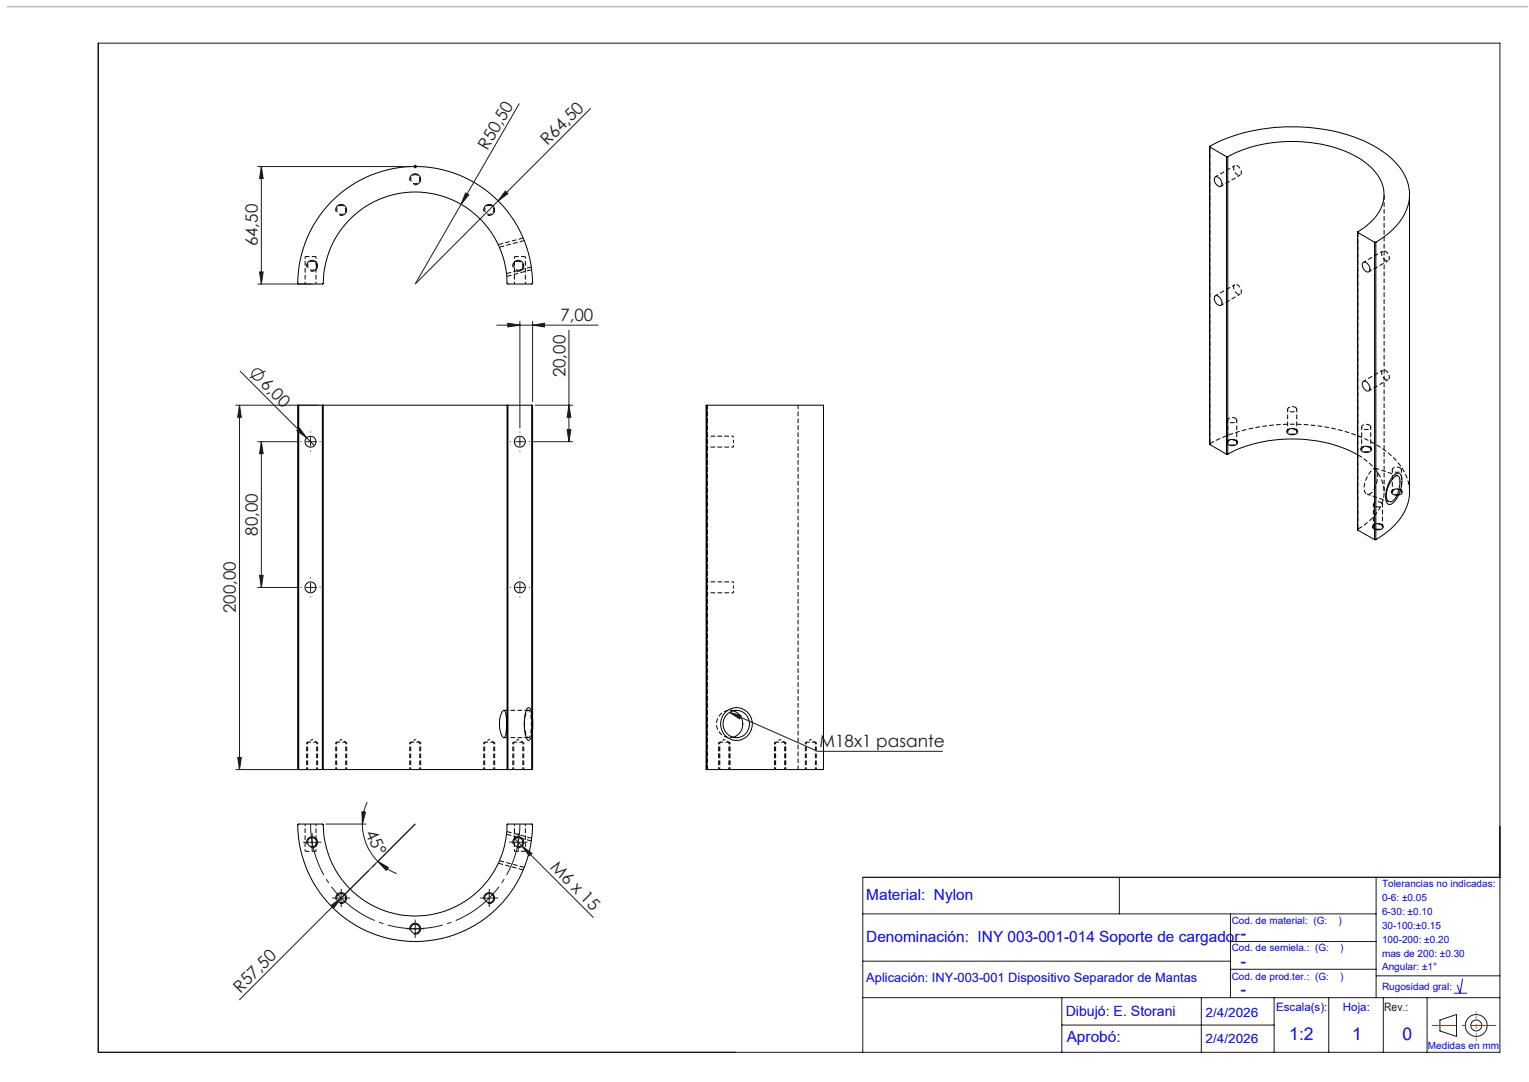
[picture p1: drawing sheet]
<svg xmlns="http://www.w3.org/2000/svg" width="420mm" height="297mm" viewBox="0 0 420 297" stroke-linecap="round" stroke-linejoin="round" font-family="sans-serif">
<path d="M194.2 111.2v100M144 198.7a4.9 4.9 0 0 1 1.2-3.7h.1a10.5 10.5 0 0 1 .5 6.2l-.3 1.1-.3 .2a3.4 3.4 0 0 1-1.1-2.9l-.1-.9M194.2 211.2v-100M219.2 211.2v-100" fill="none" stroke="#000" stroke-width=".27" stroke-dasharray="1.3 .6" stroke-dashoffset=".2" stroke-linecap="butt"/>
<g fill="none" stroke="#000" stroke-width=".27" stroke-dasharray="1.3 .6" stroke-dashoffset=".3" stroke-linecap="butt">
<path d="M339.4 114.8a.67 .67 0 0 1 .2 .9 .67 .67 0 0 1-.8 .3 1.06 1.06 0 0 1-1.5-.9 1.69 1.69 0 0 1 2.1-.3M355.8 111.8a.67 .67 0 0 1 .3 .9 .67 .67 0 0 1-.8 .3 1.06 1.06 0 0 1-1.6-.9 1.69 1.69 0 0 1 2.1-.3M355.8 117.9a.67 .67 0 0 1 .3 .9 .67 .67 0 0 1-.8 .4 1.06 1.06 0 0 1-1.6-.9 1.69 1.69 0 0 1 2.1-.4M376.2 116.7a.67 .67 0 0 1 .2 .8 .67 .67 0 0 1-.8 .4 1.06 1.06 0 0 1-1.5-.9 1.69 1.69 0 0 1 2.1-.3M339.4 120.9a.67 .67 0 0 1 .2 .9 .67 .67 0 0 1-.8 .4 1.06 1.06 0 0 1-1.5-.9 1.69 1.69 0 0 1 2.1-.4M375.5 135.7l6.1 2M376.2 122.8a.67 .67 0 0 1 .2 .9 .67 .67 0 0 1-.8 .3 1.06 1.06 0 0 1-1.5-.9 1.69 1.69 0 0 1 2.1-.3M379.4 137.9a.67 .67 0 0 1 .3 .9 .67 .67 0 0 1-.9 .3 1.06 1.06 0 0 1-1.5-.8 1.69 1.69 0 0 1 2.1-.4M384 130.6l-6.1-2.1M384.6 128.4a.67 .67 0 0 1 .3 .9 .67 .67 0 0 1-.9 .3 1.06 1.06 0 0 1-1.5-.9 1.69 1.69 0 0 1 2.1-.3M384.6 134.5a.67 .67 0 0 1 .3 .9 .67 .67 0 0 1-.9 .3 1.06 1.06 0 0 1-1.5-.8 1.69 1.69 0 0 1 2.1-.4M379.4 144.1a.67 .67 0 0 1 .3 .8 .67 .67 0 0 1-.9 .4 1.06 1.06 0 0 1-1.5-.9 1.69 1.69 0 0 1 2.1-.3"/>
<path d="M87 203.7h-2.5M95 203.7h-2.5M115.3 203.7h-2.5M135.6 203.7h-2.5M143.6 203.7h-2.5M200.2 203.7h-2.5M215.6 203.7h-2.5M224 203.7h-2.5"/>
</g>
<path d="M86.8 70.4h-3M144.3 70.4h-3M145.2 195h-6.8M138.4 202.5h6.8M83.8 233.7h3M141.3 233.7h3" fill="none" stroke="#000" stroke-width=".27" stroke-dasharray="1.3 .6" stroke-dashoffset=".1" stroke-linecap="butt"/>
<g fill="none" stroke="#000" stroke-width=".27" stroke-dasharray="1.3 .6" stroke-dashoffset=".7" stroke-linecap="butt">
<path d="M341 47.4a1.73 1.73 0 0 0-1.9-1.9 1.73 1.73 0 0 0 1.6 2.5l.3-.6M83.8 70.4v7.5M86.8 77.9v-7.5M141.3 70.4v7.5M144.3 77.9v-7.5M381.6 70.9a1.73 1.73 0 0 0-1.8-1.9 1.73 1.73 0 0 0 1.6 2.5l.2-.6M341 80a1.73 1.73 0 0 0-1.9-1.8 1.73 1.73 0 0 0 1.6 2.5l.3-.7M201.5 119.7h-7.5M381.6 103.5a1.73 1.73 0 0 0-1.8-1.9 1.73 1.73 0 0 0 1.6 2.6l.2-.7M194 122.7h7.5M201.5 122.7v-1.5M201.5 159.7h-7.5"/>
<path d="M194 162.7h7.5M201.5 161.2v-1.5M84.2 211.2v-7.5M84.5 203.7v7.5M85.7 203l-1.2 .7M87 211.2v-7.5M87 203.7l-1.3-.7M87.2 211.2v-7.5M92.2 211.2v-7.5M92.5 203.7v7.5M93.7 203l-1.2 .7M95 211.2v-7.5"/>
<path d="M95 203.7l-1.3-.7M95.2 211.2v-7.5M112.6 211.2v-7.5M112.8 203.7v7.5M114.1 203l-1.3 .7M115.3 211.2v-7.5M115.3 203.7l-1.2-.7M115.6 211.2v-7.5M132.9 211.2v-7.5M133.1 203.7v7.5M134.4 203l-1.3 .7M135.6 211.2v-7.5"/>
<path d="M135.6 203.7l-1.2-.7M135.9 211.2v-7.5M140.9 211.2v-7.5M141.1 203.7v7.5M142.4 203l-1.3 .7M143.6 211.2v-7.5M143.6 203.7l-1.2-.7M143.9 211.2v-7.5M197.5 211.2v-7.5M197.7 203.7v7.5M199 203l-1.3 .7M200.2 211.2v-7.5"/>
<path d="M200.2 203.7l-1.2-.7M200.5 211.2v-7.5M212.8 211.2v-7.5M213.1 203.7v7.5M214.3 203l-1.2 .7M215.6 211.2v-7.5M215.6 203.7l-1.3-.7M215.8 211.2v-7.5M221.2 211.2v-7.5M221.5 203.7v7.5M222.7 203l-1.2 .7M224 211.2v-7.5"/>
<path d="M224 203.7l-1.3-.7M224.2 211.2v-7.5M83.8 226.2v7.5M86.8 233.7v-7.5M141.3 226.2v7.5M144.3 233.7v-7.5"/>
</g>
<g fill="none" stroke="#000" stroke-width=".27">
<path d="M91 55.3a32.2 32.2 0 0 1 35.2-7.2 32.2 32.2 0 0 1 20 29.8h-6.8a26 26 0 0 0-12.8-21.8 25.4 25.4 0 0 0-37.9 21.8h-6.8a30.7 30.7 0 0 1 8-21.4zM92.3 58a1.51 1.51 0 0 1 1.3-1.9 1.51 1.51 0 0 1 1.6 1.7 1.51 1.51 0 0 1-1.9 1.3M112.6 49.6a1.5 1.5 0 0 1 1.3-1.9 1.5 1.5 0 0 1 1.6 1.6 1.5 1.5 0 0 1-1.8 1.4M132.9 58a1.5 1.5 0 0 1 1.3-1.9 1.5 1.5 0 0 1 1.7 1.7 1.5 1.5 0 0 1-1.9 1.3M332.2 40.2l.1 81.8M332.3 40.4l-.1-.1a42.7 42.7 0 0 1 22.4-5.5 44.8 44.8 0 0 1 24.8 6.5 15.7 15.7 0 0 1 7.8 11.3 14.5 14.5 0 0 1-7.1 12.4l-2.2 1.5M332.3 40.4l4.6 2.6M332.3 40.4v81.6M333.8 48.6a1.7 1.7 0 0 1 1.6 2.5 1.73 1.73 0 0 1-1.6-2.5zM336.9 43h.4M336.9 43v81.7M337.3 43a39.5 39.5 0 0 1 35.5 .1 13.6 13.6 0 0 1 7.3 9 10.3 10.3 0 0 1-4.4 9.6l-2.8 1.9 .1 .2"/>
<path d="M337.3 43v81.7M387.2 53.4v81.7a14.6 14.6 0 0 1-7.1 11.6l-2.2 1.4M84.3 73.3a1.5 1.5 0 0 1 1.3-1.8 1.5 1.5 0 0 1 1.6 1.6 1.5 1.5 0 0 1-1.9 1.3M140.9 73.3a1.5 1.5 0 0 1 1.3-1.8 1.5 1.5 0 0 1 1.6 1.6 1.5 1.5 0 0 1-1.8 1.3M372.9 63.7l.1 81.8M373 63.8l4.6 2.7M373 63.8v81.7M374.5 72a1.75 1.75 0 0 1 1.6 2.6 1.7 1.7 0 0 1-1.6-2.6zM377.6 66.5h.3M377.6 66.5v81.6M377.9 66.5v81.6M333.7 81.4a1.11 1.11 0 0 1 1.7 .8 .99 .99 0 0 1 .3 .9 .99 .99 0 0 1-.7 .8 2.04 2.04 0 0 1-1.3-2.5z"/>
<path d="M82.1 111.2h-.3v100h.3M82.1 111.2v100M82.1 111.2h6.4M88.5 111.2h.3M88.5 111.2v100M88.8 111.2h50.5M88.8 111.2v100M139.3 111.2h.2M139.3 111.2v100M139.5 111.2v100M139.5 111.2h6.5M146 111.2h.3v100h-.3"/>
<path d="M146 111.2v100M194.2 111.2h-.2v100h.2M194.2 111.2h32v100h-32M194.2 111.2v100M353.7 118a1.83 1.83 0 0 1 2.7 .5 1.73 1.73 0 0 1-3 0zM374.5 104.7a1.75 1.75 0 0 1 1.6 2.5 1.7 1.7 0 0 1-1.6-2.5zM332.3 122l4.6 2.7M336.9 124.7h.4M337.1 121.1a1.8 1.8 0 0 1 2.8 .4 1.73 1.73 0 0 1-3 0zM337.3 124.7a39.5 39.5 0 0 1 35.6 .1M373.9 122.9a1.81 1.81 0 0 1 2.9 .5 1.72 1.72 0 0 1-3-.1zM382.4 134.6a1.85 1.85 0 0 1 2.8 .5 1.81 1.81 0 0 1-3 0z"/>
<path d="M382.7 131.3l.3-.3a.86 .86 0 0 1 1.1-.3 .86 .86 0 0 1 .4 1.1 6.7 6.7 0 0 1-2.3 5.9 1.19 1.19 0 0 1-1.4-1.5 7.9 7.9 0 0 1 1.9-4.9zM383 130.3a1.12 1.12 0 0 1 1.3-.4 1.12 1.12 0 0 1 .8 1.2 8.3 8.3 0 0 1-3 7.3 1.17 1.17 0 0 1-1.5-1.4 9.3 9.3 0 0 1 2.4-6.7zM373 145.5l4.6 2.6M377.2 144.2a1.73 1.73 0 0 1 2.8 .5 1.79 1.79 0 0 1-3-.1zM377.6 148.1h.3M138.1 195.2l.3-.2a3.6 3.6 0 0 1 .7 2.9v1.3a4.9 4.9 0 0 1-.6 3.3 2.43 2.43 0 0 1-1.2-2.5 7.2 7.2 0 0 1 .8-4.8zM144.8 194.5l.3-.3a1.93 1.93 0 0 1 1.1 2.1l.1 2a6.5 6.5 0 0 1-1 4.9 2.58 2.58 0 0 1-1.2-2.6l-.1-2.3a8 8 0 0 1 .8-3.8zM199.2 195.6a4.4 4.4 0 0 1 7.1 1.2 4.4 4.4 0 0 1-3.4 6.4 4.5 4.5 0 0 1-4.5-2.5 4.5 4.5 0 0 1 .8-5.1zM201.4 195.1a3.8 3.8 0 0 1 2.6 3.6 3.8 3.8 0 0 1-2.6 3.6M82.1 211.2h6.4M88.5 211.2h.3M88.8 211.2h50.5"/>
<path d="M139.3 211.2h.2M139.5 211.2h6.5M81.8 226.3l.2-.1h6.7a25.9 25.9 0 0 0 14.1 22.6 25.3 25.3 0 0 0 36.5-22.5l6.9-.1a32.2 32.2 0 0 1-32.1 32.2 32.2 32.2 0 0 1-32.3-32.1zM84.3 231.6a1.5 1.5 0 0 1 1.3-1.9 1.5 1.5 0 0 1 1.6 1.6 1.5 1.5 0 0 1-1.9 1.4M140.9 231.6a1.5 1.5 0 0 1 1.3-1.9 1.5 1.5 0 0 1 1.6 1.6 1.5 1.5 0 0 1-1.8 1.4M92.3 246.9a1.51 1.51 0 0 1 1.3-1.9 1.51 1.51 0 0 1 1.6 1.6 1.51 1.51 0 0 1-1.9 1.4M112.6 255.3a1.5 1.5 0 0 1 1.3-1.8 1.5 1.5 0 0 1 1.6 1.6 1.5 1.5 0 0 1-1.8 1.3M132.9 246.9a1.5 1.5 0 0 1 1.3-1.9 1.5 1.5 0 0 1 1.7 1.6 1.5 1.5 0 0 1-1.9 1.4"/>
<circle cx="85.3" cy="121.2" r="1.5"/>
<circle cx="142.8" cy="121.2" r="1.51"/>
<circle cx="85.3" cy="161.2" r="1.5"/>
<circle cx="142.8" cy="161.2" r="1.51"/>
<circle cx="202.2" cy="198.7" r="3.7"/>
<circle cx="85.7" cy="231.2" r="1.25"/>
<circle cx="142.3" cy="231.2" r="1.25"/>
<circle cx="93.7" cy="246.5" r="1.24"/>
<circle cx="114" cy="254.9" r="1.24"/>
<circle cx="134.4" cy="246.5" r="1.25"/>
</g>
<path d="M93.7 56.4a1.25 1.25 0 0 1 1.2 1.7 1.25 1.25 0 0 1-2.1 .3 1.25 1.25 0 0 1 .6-2h.3M114.1 47.9a1.25 1.25 0 0 1 1.1 1.8 1.25 1.25 0 0 1-2.1 .3 1.25 1.25 0 0 1 .6-2l.4-.1M134.4 56.4a1.25 1.25 0 0 1 1.1 1.7 1.25 1.25 0 0 1-2.1 .3 1.25 1.25 0 0 1 .7-2h.3M85.7 71.7a1.25 1.25 0 0 1 1.2 1.8 1.25 1.25 0 0 1-2.1 .2 1.25 1.25 0 0 1 .6-2h.3M142.4 71.7a1.25 1.25 0 0 1 1.1 1.8 1.25 1.25 0 0 1-2.1 .2 1.25 1.25 0 0 1 .6-2h.4M378.5 130.2a6.9 6.9 0 0 1-2.2 5.4 1.14 1.14 0 0 1-1.2-.2 1.14 1.14 0 0 1-.4-1.1 6.9 6.9 0 0 1 3-5.8l.5 .3 .3 1.4" fill="none" stroke="#000" stroke-width=".27" stroke-dasharray="1.3 .6" stroke-dashoffset=".5" stroke-linecap="butt"/>
<path d="M139.1 75.1l6.9-1.8M144 66l-6.8 1.9M332.3 121.9v-.1M387.2 135.1a14.4 14.4 0 0 0-6.7-11.4 44.5 44.5 0 0 0-27.5-7.2 45.9 45.9 0 0 0-20.7 5.3M372.9 145.4l.1-.1M137.2 236.3l6.8 1.8M146 230.8l-6.9-1.8" fill="none" stroke="#000" stroke-width=".27" stroke-dasharray="1.3 .6" stroke-linecap="butt"/>
<path d="M201.4 202.3a3.7 3.7 0 0 1-4.6-3.6 3.7 3.7 0 0 1 4.6-3.6" fill="none" stroke="#000" stroke-width=".27" stroke-dasharray="1.3 .6" stroke-dashoffset=".6" stroke-linecap="butt"/>
<path d="M201.5 121.2v-1.5M201.5 162.7v-1.5" fill="none" stroke="#000" stroke-width=".27" stroke-dasharray="1.3 .6" stroke-dashoffset=".8" stroke-linecap="butt"/>
<path d="M202.3 195h-1.8M200.5 202.5h1.8" fill="none" stroke="#000" stroke-width=".27" stroke-dasharray="1.3 .6" stroke-dashoffset=".9" stroke-linecap="butt"/>
<path d="M332.3 121.8v-81.7M380.2 135.1v-81.7M373 145.3v-81.7" fill="none" stroke="#000" stroke-width=".27" stroke-dasharray="1.3 .6" stroke-dashoffset="-.2" stroke-linecap="butt"/>
<path d="M143.7 65.3l-6.8 1.9M146.1 74l-6.9 1.9M372.9 124.8a13.1 13.1 0 0 1 7.3 9.8 11.2 11.2 0 0 1-5.3 9.4l-1.9 1.3M143.7 238.8l-6.8-1.9M146.1 230.1l-6.9-1.8" fill="none" stroke="#000" stroke-width=".27" stroke-dasharray="1.3 .6" stroke-dashoffset="-.1" stroke-linecap="butt"/>
<g fill="none" stroke="#000" stroke-width=".27" stroke-dasharray="1.3 .6" stroke-dashoffset=".4" stroke-linecap="butt">
<path d="M335.4 51.1l5.3-3M339.2 45.5l-5.3 3M339.2 78.1l-5.3 3.1M376 74.6l5.3-3.1M379.8 68.9l-5.3 3.1M335.4 83.8l5.3-3.1M337.2 115.3v6.2M353.7 112.3v6.2M356.2 118.5v-6.2M374 117.2v6.1M376 107.3l5.3-3.1M379.8 101.6l-5.3 3.1"/>
<path d="M339.7 121.5v-6.2M376.5 123.3v-6.1M377.3 138.4v6.2M382.5 128.9v6.2M385 135.1v-6.2M379.8 144.6v-6.2"/>
</g>
<g fill="none" stroke="#191924" stroke-width=".27">
<path d="M27 11.8h385v277.1h-385zM142.7 28.4l-16.1 27.7M162.3 29.7l-48.2 48.3 12.5-21.9M70.8 45.7h42.2M71.8 45.7l.5 3.3h-1zM71.8 45.7v32.3M113.5 45.7h1M113.7 45.4l.7 .7M114.1 45.2v1M114.4 45.4l-.7 .7M127.9 53l.9 .5-2.2 2.6zM138.8 52.5l.7 .7-2.7 1.9z"/>
<path d="M70.8 78h15M71.3 74.6h1l-.5 3.4zM136.5 89.2h27.8M139.5 88.7l3.3 .5-3.3 .5zM142.8 88.2v29.3M146.3 89.2l3.3-.5v1zM146.3 88.2v22M156.3 90.7v30.5M64.8 111.2h22.7M65.8 111.2l.5 3.3h-1zM65.8 111.2v100M66 101.9l20.4 20.4"/>
<path d="M72.9 101.8l-4.4 1.9M82.3 117.5l1.9 2.7-2.7-2zM85.3 120v2.5M142.8 120v2.5M147 111.2h10.3M155.8 117.9h1l-.5 3.3zM156.3 111.2l.5 3.3h-1zM70.8 121.2h10.7M71.8 121.2l.5 3.3h-1zM71.8 121.2v40.1M84 121.2h2.5M141.5 121.2h2.5"/>
<path d="M146.5 121.2h10.8M71.3 157.9h1l-.5 3.4zM85.3 160v2.5M142.8 160v2.5M70.8 161.3h10.7M84 161.3h2.5M141.5 161.3h2.5M200.4 195.5l3.2 .9-.4 .9zM200.4 195.5l24.2 10.7h34.4M64.8 211.2h22.7M65.3 207.9h1l-.5 3.3zM84.5 231.2h2.5"/>
<path d="M85.7 229.9v2.5M89.5 226.2h11M99.4 222.8l1 .2-.8 3.2zM99.6 226.2a14.3 14.3 0 0 0 4.2 10.2M100.9 220.2l-1.1 3.2-.2 2.8M103.8 236.4l2.9 1.7-.7 .8zM103.8 236.4l2.6 2.1 2.6 1.3M114.1 226.2l-48.3 48.2M141.1 231.2h2.5M141.3 230.1l2.1 2.2M142.3 229.9v2.5M143.4 232.3l2.7 1.9-.7 .7z"/>
<path d="M143.4 232.3l19.6 19.6M91 248.5l2.7-2-2 2.7zM92.5 246.5h2.5M93.7 245.3v2.5M112.8 254.9h2.5M114.1 253.7v2.5M133.1 246.5h2.5M134.4 245.3v2.5M237 250.9h141M307.5 240.8v10.1M338 250.9v23M338 258.4h40"/>
<path d="M378 240.8v33.1M412 240.8h-175v48.1M237 263.8h101M237 273.9h175M291.7 273.9v15M330 273.9v15M338 266.1h40M350 273.9v15M365 273.9v15M378 267.9h34M380 273.9v15M392 273.9v15"/>
<path d="M395.5 280l4.6-1.5v6l-4.6-1.5zM291.7 281.4h58.3"/>
<circle cx="70.7" cy="102.8" r="1.55"/>
<circle cx="405.5" cy="281.5" r="1.49"/>
<circle cx="405.5" cy="281.5" r="3"/>
</g>
<path d="M85.3 226.2a28.7 28.7 0 0 0 28.8 28.7 28.7 28.7 0 0 0 28.7-28.7" fill="none" stroke="#191924" stroke-width=".27" stroke-dasharray="15.2 1.3 1.3 1.3" stroke-dashoffset=".6" stroke-linecap="butt"/>
<path d="M405.5 277.6v8.2" fill="none" stroke="#ff8000" stroke-width=".27" stroke-dasharray="15.2 1.3 1.3 1.3" stroke-dashoffset="13.1" stroke-linecap="butt"/>
<path d="M393.3 281.5h17.7" fill="none" stroke="#ff8000" stroke-width=".27" stroke-dasharray="15.2 1.3 1.3 1.3" stroke-dashoffset="8.3" stroke-linecap="butt"/>
<path d="M114.1 226.2l-22.8 22.8" fill="none" stroke="#191924" stroke-width=".27" stroke-dasharray="15.2 1.3 1.3 1.3" stroke-dashoffset="1" stroke-linecap="butt"/>
<g fill="none" stroke="#191924" stroke-width=".27" stroke-dasharray="15.2 1.3 1.3 1.3" stroke-linecap="butt">
<path d="M85.3 118.7v-.2M142.8 118.7v-.2M82.8 121.2h-.2M85.3 123.7v.3M87.8 121.2h.3M140.3 121.2h-.2M142.8 123.7v.3M145.3 121.2h.3M85.3 158.7v-.2M142.8 158.7v-.2M82.8 161.2h-.2M85.3 163.7v.3"/>
<path d="M87.8 161.2h.3M140.3 161.2h-.2M142.8 163.7v.3M145.3 161.2h.3M84.5 231.2h-1.3M85.7 229.9v-1.2M85.7 232.4v1.3M87 231.2h1.2M141.1 231.2h-1.2M142.4 229.9v-1.2M142.4 232.4v1.3M143.6 231.2h1.3"/>
<path d="M92.5 246.5h-1.3M93.7 245.3v-1.3M93.7 247.8v1.2M95 246.5h1.2M112.8 254.9h-1.2M114.1 253.7v-1.3M114.1 256.2v1.2M115.3 254.9h1.3M133.1 246.5h-1.2M134.4 245.3v-1.3M134.4 247.8v1.2M135.6 246.5h1.3"/>
</g>
<path d="M2 1.9h417.7" fill="none" stroke="#9a9a9a" stroke-width=".27"/>
<path d="M399.5 272.6h3.4M401.7 268.7l-.6 3.9-.8-2.2" fill="none" stroke="#00f" stroke-width=".27"/>
<g fill="#191924">
<path d="M82.3 117.5l1.9 2.7-2.7-2z"/>
<path d="M91 248.5l2.7-2-2 2.7z"/>
<path d="M200.4 195.5l3.2 .9-.4 .9z"/>
<path d="M138.8 52.5l.7 .7-2.7 1.9z"/>
<path d="M127.9 53l.9 .5-2.2 2.6z"/>
<path d="M143.4 232.3l2.7 1.9-.7 .7z"/>
<path d="M146.3 89.2l3.3-.5v1zM139.5 88.7l3.3 .5-3.3 .5z"/>
<path d="M155.8 117.9h1l-.5 3.3zM156.3 111.2l.5 3.3h-1z"/>
<path d="M65.8 111.2l.5 3.3h-1zM65.3 207.9h1l-.5 3.3zM71.8 121.2l.5 3.3h-1zM71.3 157.9h1l-.5 3.4z"/>
<path d="M71.8 45.7l.5 3.3h-1zM71.3 74.6h1l-.5 3.4z"/>
<path d="M99.4 222.8l1 .2-.8 3.2zM103.8 236.4l2.9 1.7-.7 .8z"/>
</g>
<g font-size="4.8" fill="#00f">
<text x="340.8" y="265.4">-</text>
<text x="340.8" y="273.2">-</text>
<text x="354.2" y="285.4">1:2</text>
<text x="371.4" y="285.4">1</text>
<text x="385.2" y="285.4">0</text>
</g>
<g font-size="4.7" fill="#191924">
<text x="133.9" y="41.5" transform="rotate(-60 133.9 41.5)">R50,50</text>
<text x="150.4" y="40.1" transform="rotate(-45 150.4 40.1)">R64,50</text>
<text x="70.8" y="67.6" transform="rotate(-90 70.8 67.6)">64,50</text>
<text x="153.9" y="88.2">7,00</text>
<text x="71.4" y="105.8" transform="rotate(45 71.4 105.8)">6,00</text>
<text x="155.3" y="103.6" transform="rotate(-90 155.3 103.6)">20,00</text>
<text x="70.8" y="147" transform="rotate(-90 70.8 147)">80,00</text>
<text x="64.8" y="168.3" transform="rotate(-90 64.8 168.3)">200,00</text>
<text x="225.1" y="205.2">M18x1 pasante</text>
<text x="100.3" y="228.6" transform="rotate(65 100.3 228.6)">45°</text>
<text x="150.9" y="238.3" transform="rotate(45 150.9 238.3)">M6 x 15</text>
<text x="66" y="272.8" transform="rotate(-45 66 272.8)">R57,50</text>
</g>
<g font-size="4.2" fill="#00f">
<text x="238" y="247">Material: Nylon</text>
<text x="238" y="258.5">Denominación: INY 003-001-014 Soporte de cargador-</text>
<text x="293" y="286">Aprobó:</text>
</g>
<text font-size="3.9" fill="#00f" x="292.8" y="279">Dibujó: E. Storani</text>
<g font-size="3.5" fill="#00f">
<text x="238" y="269.5">Aplicación: INY-003-001 Dispositivo Separador de Mantas</text>
<text x="331.2" y="279.1">2/4/2026</text>
<text x="331.2" y="286.3">2/4/2026</text>
</g>
<g font-size="3.2" fill="#00f">
<text x="350.5" y="277.5">Escala(s):</text>
<text x="368.9" y="277.5">Hoja:</text>
</g>
<text font-size="3.2" fill="#191924" x="380.2" y="277.6">Rev.:</text>
<g font-size="2.7" fill="#00f">
<text x="379.6" y="243.6">Tolerancias no indicadas:</text>
<text x="379.6" y="247.4">0-6: ±0.05</text>
<text x="379.6" y="251.2">6-30: ±0.10</text>
<text x="338.3" y="253.6">Cod. de material: (G:</text>
<text x="367.7" y="253.6">)</text>
<text x="379.6" y="255">30-100:±0.15</text>
<text x="338.3" y="261.2">Cod. de semiela.: (G:</text>
<text x="368.1" y="261.2">)</text>
<text x="379.6" y="258.8">100-200: ±0.20</text>
<text x="379.6" y="262.6">mas de 200: ±0.30</text>
<text x="338.3" y="269">Cod. de prod.ter.: (G:</text>
<text x="368.1" y="269">)</text>
<text x="379.6" y="266.4">Angular: ±1°</text>
<text x="379.6" y="271.8">Rugosidad gral:</text>
<text x="392.2" y="288">Medidas en mm</text>
</g>
</svg>
